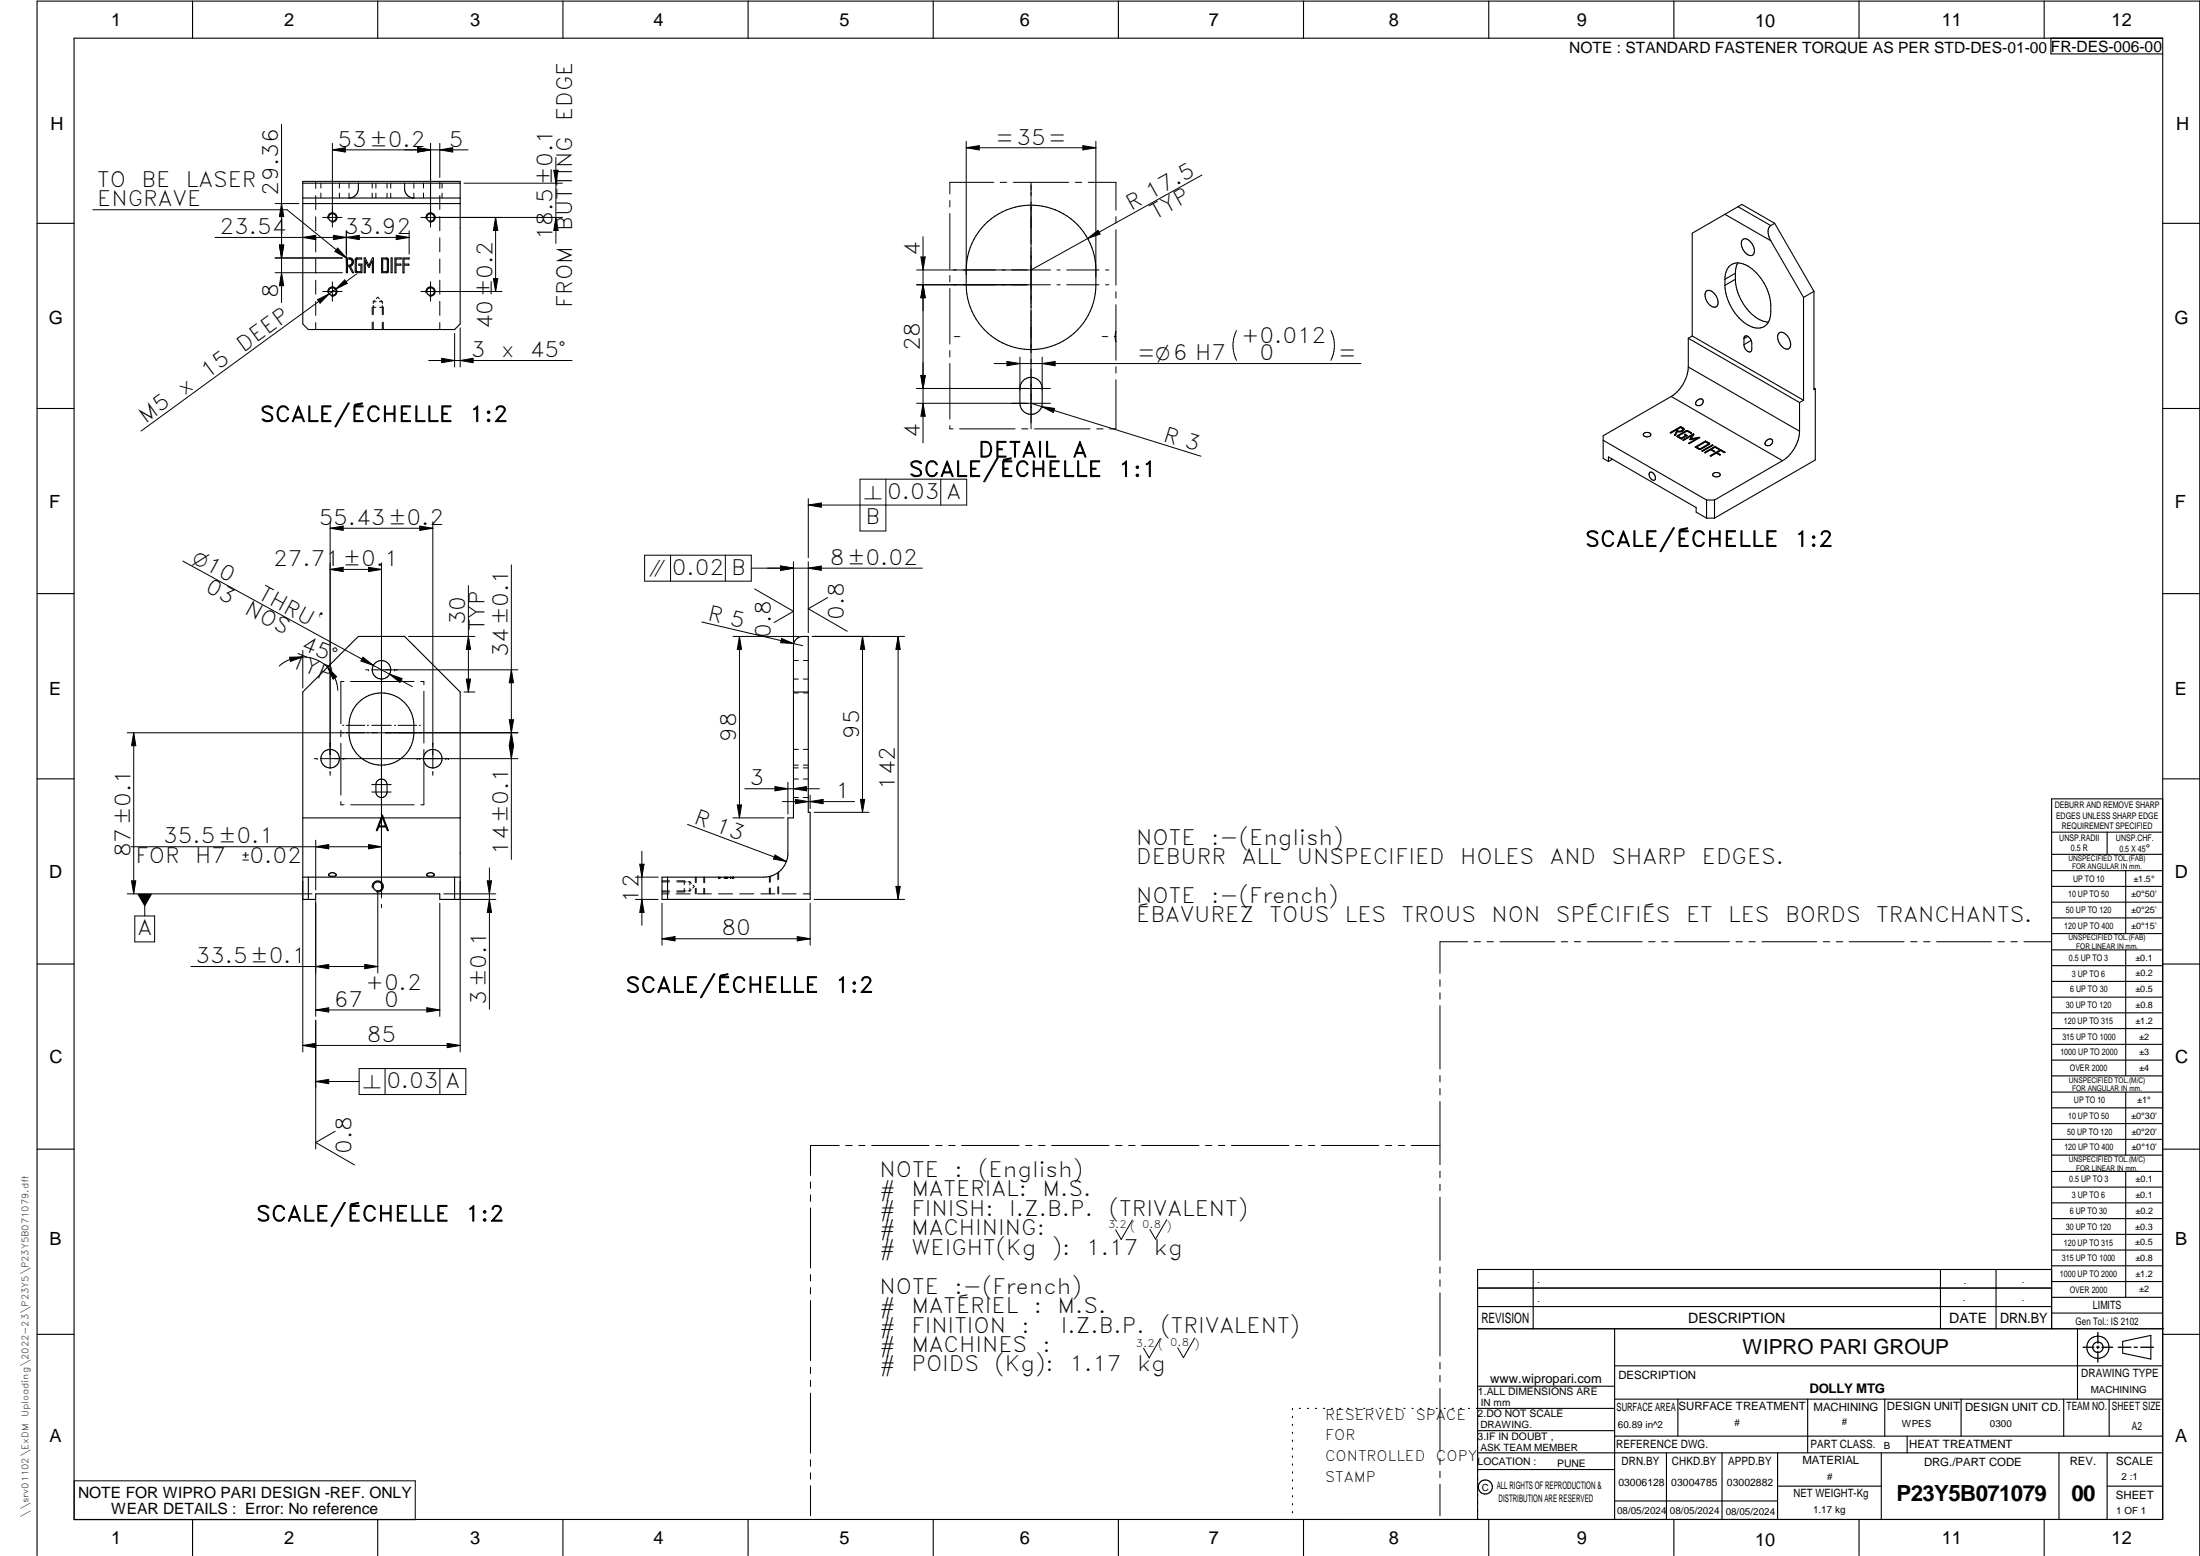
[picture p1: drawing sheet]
<svg xmlns="http://www.w3.org/2000/svg" width="594mm" height="420mm" viewBox="0 0 594 420" stroke-linecap="round" stroke-linejoin="round" font-family="sans-serif">
<g fill="none" stroke="#000" stroke-width=".3">
<path d="M20 10.3h564v400h-564zM52 .3v10M102 .3v10M152 .3v10M202 .3v10M252 .3v10M302 .3v10M352 .3v10M402 .3v10M452 .3v10M502 .3v10M552 .3v10"/>
<path d="M553.8 10.3v4.3h30.2M81.8 49h42.5v38.5l-1.5 1.5h-39.5l-1.5-1.5zM81.8 55h42.5M81.8 49.5h15M81.8 53.5h42.5M96.8 49.5h27.5M96.8 49.5a3.5 3.5 0 0 1-.9 3.4l-.8 .4-.9 .2M109.3 49.5a3.4 3.4 0 0 0 .8 3.4l.8 .4 .9 .2M465.8 57.9l12.4 7.1M469.3 55.8l8.9 5.1M10 60.3h10M93.5 69.7a1.4 1.4 0 0 1 1.8 .6v.1a1.18 1.18 0 0 1-.7 1.5l.9 1.7h-.3l-1-1.7h-.4v1.7h-.3z"/>
<path d="M93.8 69.9a.91 .91 0 0 1 1.3 .9 .91 .91 0 0 1-1.3 .8zM96.1 69.8l1.6-.1v.2l-1.5 .2v3l.2 .2 1.1 .1v-1.8h-.6v-.3h.8v2.3h-1.5l-.2-.2-.1-3.2zM98.4 69.7h.2l1 2 1-2h.2v3.9h-.2v-3.2l-.9 1.8h-.2l-.8-1.8v3.2h-.3zM103.1 69.7h1.3l.4 .1 .1 3.5-.2 .3h-1.6zM103.3 69.9l1.1 .1 .2 .1v3l-.2 .2-1.1 .1zM105.6 69.7h.3v3.9h-.3zM106.7 69.7h1.6v.2h-1.4v1.4h1.3v.3h-1.3v2.1h-.2zM108.8 69.7h1.7v.2h-1.4v1.4h1.3v.3h-1.3v2.1h-.3zM265.8 60.7a17.5 17.5 0 0 1 19.2-4 17.5 17.5 0 0 1 10.9 16.2 22.2 22.2 0 0 1-1.5 11.1 17.5 17.5 0 0 1-19.6 10 17.5 17.5 0 0 1-13.9-17.1 22.2 22.2 0 0 1 1.5-11.1l1.9-3.2zM460.7 78.7a1.63 1.63 0 0 1 2.3 .7 2.57 2.57 0 0 1 .4 3.4 2.88 2.88 0 0 1-3-2.9l.1-.7zM465.8 75.4a3.9 3.9 0 0 1 3.3-4.4 9.1 9.1 0 0 1 6.8 4.7 13 13 0 0 1 1.8 11 3.7 3.7 0 0 1-5.7 1.1 13.7 13.7 0 0 1-6.2-10.8M465.8 75.4v1.6"/>
<path d="M468.6 75.4l-2.8 1.6M468.6 73.8l-2.8 1.6M468.6 75.4a13.2 13.2 0 0 0 7.2 11.2l1.7 .4M468.6 73.8v1.6M469.3 71l-.6 1.5-.1 1.3M470.5 64.7a1.59 1.59 0 0 1 2.3 .7 2.57 2.57 0 0 1 .4 3.5 2.51 2.51 0 0 1-2.8-2.1l-.2-1.2zM478.2 60.9a3.1 3.1 0 0 0 0 4.1M478.2 65l8.8 15.3M479.2 60.3l-1 .6M479.2 60.3l10.6 18.4M479.2 60.3l-8.8-5.1-13.4 7.8v27.7M489.8 78.7v26.5l.4-.2"/>
<path d="M489.8 78.7l-2.8 1.6M584 60.3h10M301.3 89.5l-.2 1.4 .2 1.4M455.9 99.1l30 17.3M455.9 91.3v7.8M455.9 91.3l30 17.4M455.9 99.1a10.2 10.2 0 0 1-4.6 8M457 90.7l-1.1 .6M457 90.7l30 17.4M470.9 91.4a.73 .73 0 0 1 .6-.7 .73 .73 0 0 1 .8 .4l.5 .6a4.2 4.2 0 0 1 .2 2.6 .75 .75 0 0 1-.5 .8 .75 .75 0 0 1-.9-.5l-.4-.6-.3-.9M470.9 91.4v1.7M472 90.8l-1.1 .6"/>
<path d="M472.9 91.9l-2 1.2M480.3 90a1.6 1.6 0 0 1 2.3 .7 2.57 2.57 0 0 1 .4 3.4 2.51 2.51 0 0 1-2.8-2l-.2-1.2zM487 80.3v27.8M10 110.3h10M276.4 102.7a3 3 0 0 1 3.2-.5 3 3 0 0 1 1.8 2.7v4a3 3 0 0 1-3 3 3 3 0 0 1-3-3l.1-4.5 .3-.9zM432.9 118.9l27.9 16.1M443.9 117a1.1 1.1 0 0 1 1.8 .5 1.24 1.24 0 0 1-2-.1zM451.3 107.1l30 17.3M451.3 107.1l-18.4 10.6v6.1l1.4 .8M452.7 116.1l.6 .3 .9-.1M452.7 116.1l.6 .4 .9-.1M452.8 116.4l-.6 1.1"/>
<path d="M452.9 117.8l2.4-1.5h.5l1 .6-.2 .1-1.2-.5-2.2 1.3M452.9 117.8h.1M452.9 117.8v.1M453.2 117.8l.8 .6M453.2 117.8v.1M453.3 117.9l.7 .4M453.8 115.2l-2.8 1.6 .2 .1 1.3-.7 .3 .2M453.8 115.2l.9 .7M453.8 115.2v.1M453.8 115.3l.9 .5M453.8 115.3l-2.7 1.6M454 118.3v.1"/>
<path d="M454.2 116.3v.1M454.4 116.1l-.2 .2M454.4 116v.1M454.4 116.1l-.2 .3M454.4 116h.1M454.4 116v-.3l-.6-.3-1.1 .7M454.7 116.1l-.6 .4h-1.1l-.6 1.1-.2-.1 .6-1.1M454.7 115.8v.1M454.7 115.9v.2M454.7 115.9l.1 .1M454.8 117.4l.4 .2M455 117.2l-.2 .2"/>
<path d="M455 117.3l-.1 .1M455 117.2l.6 .4-1.6 1-1.1-.8M455 117.2v.1M455 117.3l.6 .3M455.2 117.6l-1.2 .7M455.2 117.6l-1.2 .8M456.7 116.9l-1.4-.5-2.4 1.4M456.7 118.5v.1M456.9 117.6l-.6 1.1M457.2 117.2l-2.7 1.6M457.2 117.2l-2.8 1.6 .2 .1 2.3-1.3M457.2 117.2l.2 .1-.7 1.2"/>
<path d="M457.2 117.2h.1M457.2 117.2l.2 .1M458.3 118.4l-2 .3M458.3 118.4l-2.2 1.3M458.3 108.1a.83 .83 0 0 1 1.1-.4 .83 .83 0 0 1 .5 1.1 1.04 1.04 0 0 1-1 .8 1.04 1.04 0 0 1-1-.7zM458.8 118.1l-2.1 .4M458.8 118.2l-2.1 .4M458.8 118.1l.2 .1-2.8 1.6-.2-.1 2.3-1.3M458.8 118.1v.1M458.8 118.2h.1M460.6 119.1l-2.9 1.6 1.5 .6 2.5-1.4M460.6 119.1l1 .7"/>
<path d="M460.6 119.1v.1M460.6 119.2l-2.8 1.6M460.6 119.2l1 .5 .1 .2M461.3 119.9l-2.1 1.2M461.3 119.8l-2.1 1.4M461.3 119.8l-.7-.5-2.5 1.4M461.3 119.8v.1M476.9 119.1a.89 .89 0 0 1 1-.6 .89 .89 0 0 1 .8 .9 1.08 1.08 0 0 1-.9 .9 1.08 1.08 0 0 1-1.2-.6zM485.9 108.7v7.7M485.9 116.4a10.1 10.1 0 0 1-4.6 8M487 108.1l-1.1 .6M489.8 104.8l.4 .2"/>
<path d="M490.2 105v19.2l-27.2 15.7M584 110.3h10M434.3 124.6v-1.2l23.7 13.7v1.2l2.8 1.6M435.4 124l-1.1 .6M445.4 127.7a1.28 1.28 0 0 1 1.3 .3 1.28 1.28 0 0 1 .3 1.3 .8 .8 0 0 1-.9 .4 .8 .8 0 0 1-.5-.8l-.3-.8zM458.1 120.7l1.1 .4M458.1 120.7l.7 .5h.4M459.2 121.1v.1M459.6 121.8l2.8-1.7 .2 .1-2.8 1.7zM460.8 139.9h2.2M460.8 135h2.2M460.8 135v4.9"/>
<path d="M462.1 121.3l.9 .6M462.4 120.2l-2.8 1.6M462.4 120.1v.1M462.4 120.2l.1 .1M462.6 127.9a1.09 1.09 0 0 1 1.9 .5 1.26 1.26 0 0 1-2-.2zM463 135v4.9M463.1 120.6l-2.8 1.6M463.1 120.5l1.2 .7-.2 .1-1-.5-1 .5M463.1 120.5v.1M463.1 120.6l1.1 .7M463.1 120.5l-2.8 1.7 .2 .1 1.4-.8 1 .5 .2-.1-1-.6M463.7 122.2l.8 .6"/>
<path d="M464.6 121.5l-2.7 1.6M464.6 121.4l-2.8 1.7 .2 .1 1.5-.9 .9 .6 .2-.1-.9-.6M464.6 121.4l1.2 .7-.2 .1-1-.5-.9 .5M464.6 121.4v.1M464.6 121.5l1.2 .7M481.3 124.4l-18.3 10.6M10 160.3h10M94.2 174.3l2.6-2.4h12.5l15 15v56h-5.5v-1.5h-33.5v1.5h-3.5v-56zM214.9 172.8l.6-.6a4.4 4.4 0 0 1 2.8-.3v47.5h.5v23.5h-40v-6h27.5a6.5 6.5 0 0 0 6.5-6.5v-9.5h1.5v-46.6l.1-.8zM584 160.3h10M96.8 189.7a8.7 8.7 0 0 1 9.6-1.9 8.7 8.7 0 0 1 5.4 8.1 9.3 9.3 0 0 1-5.4 10.1 8.8 8.8 0 0 1-12.2-8.1 9.7 9.7 0 0 1 2.6-8.2zM214.3 186.9h4"/>
<path d="M10 210.3h10M101.9 210.9a1.51 1.51 0 0 1 1.6-.4 1.51 1.51 0 0 1 1 1.4v2a1.5 1.5 0 0 1-1.5 1.5 1.5 1.5 0 0 1-1.5-1.5l.1-2.4zM584 215.7h-30v143.1M584 210.3h10M81.8 220.9h42.5M81.8 236.9h42.5M83.3 236.9v6M88.9 235.9h.1a1.01 1.01 0 0 1 1.7 .5 1.63 1.63 0 0 1-2-.2zM115.4 235.9h.1a1.01 1.01 0 0 1 1.7 .5 1.63 1.63 0 0 1-2-.2zM122.8 236.9v6M180.3 236.9v6M554 230.7h30"/>
<path d="M554 224.7h30M554 235.1h30M554 239.4h30M569 224.7v6M574 235.1v17M554 243.6h30M554 247.9h30M554 252.1h30M554 256.5h30M574 256.5v34M10 260.3h10M554 260.8h30"/>
<path d="M554 265h30M554 269.3h30M554 273.5h30M554 277.7h30M584 260.3h10M554 282h30M554 286.3h30M554 290.5h30M554 294.9h30M554 299.1h30M574 294.9v17M10 310.3h10"/>
<path d="M554 303.4h30M554 307.7h30M554 311.9h30M554 316.3h30M574 316.3v34M584 310.3h10M554 320.5h30M554 324.8h30M554 329.1h30M554 333.3h30M554 337.5h30M399 358.8h185.3"/>
<path d="M399 352.8h155M399 347.8h155M414 342.8v16M436 358.8v51.5M524 342.8v16M539 342.8v16M554 342.8h-155v67.5M554 341.8h30M554 346.1h30M554 350.3h30M554 354.6h30M561 358.8v19"/>
<path d="M10 360.3h10M399 374.3h37M436 368.8h148M436 377.8h148M453.1 377.8v10M488.1 377.8v14.5M508.9 377.8v10M529.6 377.8v10M557.3 377.8v10M569.5 377.8v10M573.2 362.2l7.6-1.6v6.4l-7.6-1.6zM584 360.3h10"/>
<path d="M349 380.3v.3M349 382.4v.4M349 384.6v.3M349 386.7v.4M349 388.9v.3M349 391v.4M349 393.2v.3M349 395.3v.3M349 397.4v.4M349 399.6v.3M350.9 380.3h.3M353 380.3h.3"/>
<path d="M355.2 380.3h.3M357.4 380.3h.3M359.6 380.3h.3M361.7 380.3h.3M363.9 380.3h.3M366.1 380.3h.3M368.3 380.3h.3M370.4 380.3h.3M372.6 380.3h.3M374.8 380.3h.3M376.9 380.3h.4M379.1 380.3h.3"/>
<path d="M381.3 380.3h.3M383.4 380.3h.4M385.6 380.3h.4M387.8 380.3h.3M390 380.3h.3M392.1 380.3h.4M394.3 380.3h.4M396.5 380.3h.3M399 396.8h37M399 392.3h185M399 386.3h37M436 387.8h148"/>
<path d="M436 380.3h-37.3M450 392.3v18M465 392.3v18M480 392.3v18M508 392.3v18M515 387.8v4.5M556 392.3v18M569 392.3v18M52 410.3v9.8M102 410.3v9.8M152 410.3v9.8M202 410.3v9.8"/>
<path d="M252 410.3v9.8M302 410.3v9.8M349 401.7v.4M349 403.9v.3M349 406v.4M349 408.2v.3M352 410.3v9.8M402 410.3v9.8M436 405.3h44M452 410.3v9.8M480 401.3h28M502 410.3v9.8"/>
<path d="M552 410.3v9.8M569 401.3h15M10 420.1v-419.8h584v419.8"/>
<circle cx="89.8" cy="58.7" r="1.03"/>
<circle cx="116.3" cy="58.7" r="1.03"/>
<circle cx="89.8" cy="78.7" r="1.04"/>
<circle cx="116.3" cy="78.7" r="1.04"/>
<circle cx="103" cy="180.9" r="2.5"/>
<circle cx="89.1" cy="204.9" r="2.5"/>
<circle cx="116.9" cy="204.9" r="2.5"/>
<circle cx="102" cy="239.4" r="1.23"/>
<circle cx="566.5" cy="363.8" r="1.4"/>
<circle cx="566.5" cy="363.8" r="3"/>
<circle cx="401.1" cy="401.5" r="1.91"/>
</g>
<g fill="none" stroke="#000" stroke-width=".27">
<path d="M76 33.5v48.2M89.8 38.7v22.6M112.8 39.9l3.5 .6-3.5 .6zM116.3 38.7v22.6M118.8 38.7v9.2M260.9 39.9l3.5-.6v1.2zM260.9 38.2v36M260.9 39.9h35M292.4 39.3l3.5 .6-3.5 .6zM295.9 38.2v36.5M25.1 56.6h52.4l16 13.1M74.3 55h6.4"/>
<path d="M76 55l.6 3.5h-1.1zM85.3 49v1.9M85.3 52.8v3.8M85.3 58.5v3.8M86.6 49.5v1.3M86.6 52.1v1.4M87.1 58.7h5.3M88.6 59.1a1.25 1.25 0 0 1 1-1.6 1.25 1.25 0 0 1 1.4 1.3 1.25 1.25 0 0 1-1.6 1.1M89.8 40.5h36.6M89.8 40.5l3.5-.6v1.2zM91.6 49.5v1.3M91.6 52.2v1.3"/>
<path d="M94.2 49.5v1.3M94.2 52.2v1.3M100.5 49.5v1.3M100.5 52.1v1.4M101.5 49.5v1.3M101.5 52.2v1.3M104.5 49.5v1.3M104.5 52.2v1.3M105.5 49.5v1.3M105.5 52.2v1.3M111.8 49.5v1.3M111.8 52.2v1.3"/>
<path d="M113.6 58.7h38.3M114.4 49.5v1.3M114.4 52.1v1.4M115.1 59.1a1.25 1.25 0 0 1 1-1.6 1.25 1.25 0 0 1 1.4 1.3 1.25 1.25 0 0 1-1.6 1.1M118.8 40.5l3.5-.6v1.2zM118.8 49v1.9M118.8 52.8v3.8M118.8 58.5v3.8M119.4 49.5v1.3M119.4 52.2v1.3M125.3 49.5h26.6M133.8 58.7l.6 3.5h-1.2z"/>
<path d="M133.8 58.7v20M149.5 46h1.2l-.6 3.5zM150.1 58.7l.6 3.5h-1.2zM150.1 42.5v23.2M256.5 54.1v1.8M256.5 57.7v14.9M268.3 49.2h-11.8v3.2M270.1 49.2h1.7M273.6 49.2h15M278.4 49.2v66.6M290.4 49.2h1.7M293.9 49.2h7.4v7.5"/>
<path d="M301.3 58.5v1.7M324.6 47.3l-46.2 25.6M58.1 64.1h52.4M74.3 73.6h18.2M75.5 66.2h1.1l-.6 3.5zM76 73.6l.6 3.6h-1.1zM85.3 70v3.7M85.3 75.7v3.8M85.3 64.7l-3.5-.6 3.5-.6v4.5M87.1 78.7h5.3M88.6 79.1a1.25 1.25 0 0 1 1-1.6 1.25 1.25 0 0 1 1.4 1.3 1.25 1.25 0 0 1-1.6 1.1M88.9 79.3l-50.8 37.1"/>
<path d="M89.8 76.1v5.2M90 63.5l3.5 .6-3.5 .6zM91.2 67l2.3 2.7-3.1-1.8zM92.5 69.7h-18.2M93.1 75.6l.7 .9-3.2 1.6zM93.5 62.4v8.2M93.5 64.1l3.5-.6v1.2zM96.3 74l-7.4 5.3M107 63.5l3.5 .6-3.5 .6zM110.5 62.4v6.2M113.6 78.7h22M115.1 79.1a1.25 1.25 0 0 1 1-1.6 1.25 1.25 0 0 1 1.4 1.3 1.25 1.25 0 0 1-1.6 1.1"/>
<path d="M116.3 76.1v5.2M118.8 64.2v3.8M118.8 69.9v3.8M118.8 75.6v3.8M133.2 75.2h1.2l-.6 3.5zM248.7 69.4h1.1l-.5 3.5zM249.3 63.9v55.7M249.3 76.9l.5 3.5h-1.1zM256.5 74.4v1.7M256.5 77.9v15M283.7 72.9h-36.2M283.7 76.9h-36.2"/>
<path d="M285.4 72.9h.9M285.4 76.9h.9M288.1 72.9h8.7M288.1 76.9h8.7M293.7 64.4l2.8-2.2 .6 1zM298.5 72.9h.9M298.5 76.9h.9M301.3 62v15M301.3 78.8v1.7M85.3 81.4v3.8M85.3 87.1v1.9M85.8 80.9l3.1-1.6-2.5 2.6z"/>
<path d="M100.5 87v2M100.8 81.5h.8M100.8 81.5v.5M100.8 82.5v2.5M100.8 87v2M101.2 81.1l-.4 .4M101.5 83h-1v2M101.6 80.6l.4-.4 .4 .5M102.4 81.5h.8M102.5 83h1v2M102.8 81.1l.4 .4M103.2 81.5v.5"/>
<path d="M103.2 82.5v2.5M103.2 87v2M103.5 87v2M115.8 97.3h38.7M118.8 81.4v3.8M118.8 87.1v1.9M119.3 96.8l3.5 .5-3.5 .6zM122.8 90v9.1M124.3 97.3l3.5-.5v1.1zM124.3 88.5v10.6M256.5 94.7v1.7M256.5 98.2v15"/>
<path d="M257.7 90.9h.1M257.9 90.9h1.1M259.1 90.9h.1M268.4 98.2h99.1M271.9 97.6l3.5 .6-3.5 .6zM275.4 96.4v9M281.4 96.4v8.9M281.4 98.2l3.5-.6v1.2zM297.6 90.9h.1M297.9 90.9h1M299.1 90.9h.1M300.9 90.9h.4"/>
<path d="M301.3 82.3v15M301.3 99v1.8M333.9 89.3a9 9 0 0 0 0 8M359.4 89.3a9 9 0 0 1 0 8M248.7 101.4h1.1l-.5 3.5zM249.3 108.9l.5 3.5h-1.1zM256.5 114.9v.9h.9M259.1 115.8h15M275.9 115.8h1.7M278.4 108.9l45.9 14.3M279.4 115.8h15M281.3 109.8l3.5 .5-.3 1.1z"/>
<path d="M283.7 108.9h-36.2M283.7 104.9h-36.2M296.1 115.8h1.8M301.3 102.5v13.3h-1.7M218.3 134.6v16M218.3 136.4l3.5-.6v1.2zM239.2 129.4v14h-7v-14h28.8v7h-42.7M254 129.4v7M49.4 151.5l51.4 28.2M89.1 140.9v66.6M89.1 153.8l3.6-.6v1.1zM89.1 153.8h13.9"/>
<path d="M89.1 142.6h27.8M89.1 142.6l3.6-.6v1.2zM99.5 153.2l3.5 .6-3.5 .5zM103 152v90.5M113.4 142l3.5 .6-3.5 .6zM116.9 140.9v66.6M126.5 158.1v28.8M138.1 152.5v79.6M174.1 149.9h28.8v7h-28.8zM181.1 149.9v7M195.9 149.9v7M202.9 153.4h46.2"/>
<path d="M203.8 159l10.5 6.1-5.3 3M210.8 152.8l3.5 .6-3.5 .6zM214.3 151.7v21.6M218.3 153.4l3.5-.6v1.2zM218.3 151.7v19.1M78.2 177.5l3.6-.1-3.4 1.2zM81.8 177.4a9.4 9.4 0 0 0-6.4 2.5M81.8 177.4a9.5 9.5 0 0 1 9.4 9M81.8 175.6v10.2M98 177.5l2.8 2.2-3.3-1.2zM100.8 179.7l10.6 5.7M103 177.4h.1"/>
<path d="M103 176.6h.1M110.3 171.9h17.9M126.5 171.9l.6 3.5h-1.2zM189.5 168l27.3 6.3M197.9 171.9h17.8M199.7 171.9v49M199.7 171.9l.6 3.5h-1.2zM211.1 172.4l3.2 1.4-3.5-.3zM214.3 178.4h1.3M217 178.4h1.3M219.3 171.9h25M223.5 161.4l-5.2 3 10.5 6.1"/>
<path d="M232.9 171.9l.6 3.5h-1.2zM232.9 171.9v47.5M242.5 171.9l.6 3.5h-1.2zM242.5 171.9v71M34.3 197.9h105.5M36.1 197.9l.6 3.5h-1.2zM36.1 197.9v43.5M88.4 180.2l2.5 2.5-.9 .7zM92 197.2v1.7M92.5 195.9h.3M92.9 184h-.9v11.4M93.5 195.9h5"/>
<path d="M94.7 184h17.1M98.8 180.9h.1M98.9 180.9h.5M99.2 195.9h.3M99.5 180.9h.1M100.4 195.9h5.2M103 184.4h.1M103 185.1h.1M105.2 182.1l3.4 1.1-.6 1.1zM106.5 180.9h.1M106.5 195.9h.3M107.5 195.9h5"/>
<path d="M113.2 195.9h.3M113.6 184h.9v.9M114.5 186.6v14M125.3 186.9h2.9M125.9 183.4h1.2l-.6 3.5zM137.5 194.4h1.2l-.6 3.5zM138.1 197.9l.6 3.5M138.1 180.9l.6 3.5h-1.2zM138.1 197.9l-.6 3.5M139.8 180.9h-39.4M214.3 183.4h1.3M214.3 187.1h1.3"/>
<path d="M216.9 183.4h1.4M217 187.1h1.3M84.9 204.9h.1M85 204.9h.5M85.7 204.9h.1M89.1 201.4h.1M89.1 200.6h.1M89.1 208.4h.1M89.1 209.1h.1M89.1 208.5v.5M92 216.5v.8h.9M92 200.7v14"/>
<path d="M92.7 204.9h.1M94.7 217.3h17.1M100.4 213.9h5.2M100.4 211.9h5.2M112.6 204.9h.1M113.4 204.9h.1M114.5 202.4v1.7M114.5 205.9v11.4h-.9M116.9 201.4h.1M116.9 200.6h.1M116.9 208.4h.1M116.9 209.1h.1"/>
<path d="M116.9 208.5v.5M120.4 204.9h.1M121.1 204.9h.1M137.5 201.4h1.2M138.7 201.4l-.6 3.5-.6-3.5M139.8 204.9h-53.3M199.1 217.4h1.2l-.6 3.5zM201.1 213h20.2M209.3 212.4l3.5 .6-3.5 .6zM211.3 216.5h19.5M212.8 211.2v8.6M214.3 213l3.5-.6v1.2z"/>
<path d="M214.3 206.6h1.3M214.3 207.3h1.3M214.3 215.3h1.3M214.3 202.4h1.3M214.3 210.4h1.3M214.8 215.9l3.5 .6-3.5 .5zM216.9 206.6h1.4M216.9 207.3h1.4M216.9 215.3h1.4M217 202.4h1.3M217 210.4h1.3M218.8 214.7v3.6"/>
<path d="M218.8 216.5l3.5-.6v1.1zM219.8 219.4h14.9M232.3 215.9h1.2l-.6 3.5zM35.4 228.6h67.6M35.5 237.8h1.2l-.6 3.6zM81.8 237.9v46.2M85.3 226.9v13.4M85.3 228.6l3.5-.6v1.2zM99.5 228l3.5 .6-3.5 .6zM100.6 239.8a1.51 1.51 0 0 1 1.3-1.9 1.51 1.51 0 0 1 1.6 1.6 1.51 1.51 0 0 1-1.9 1.3M124.3 237.9v46.2M131.6 237.8h1.1l-.5 3.6z"/>
<path d="M132.2 234.4v38.1M171.6 236.9h6.1M172.8 233.4h1.1l-.6 3.5zM173.3 229.8v20.1M178.8 238.1h2M178.8 237.8h2M182.8 237.8h2v1.1M184.8 239.9v1h-2M185.3 238.1h-2.5M185.7 222.6l26.7 10M185.8 238.1h.5M186.3 238.1v.8"/>
<path d="M186.3 239.8v.8M186.3 238.1l.4 .4M187.1 239l.4 .4-.4 .4M187.8 236.9v1.5M187.8 239.9v1.5M188 236.9v1.4M188 239.9v1.5M190 236.9v1.5M190 239.9v1.5M190.3 236.9v1.5M190.3 239.9v1.5M194.1 237h.1"/>
<path d="M194.1 236.9h.1M194.1 237h.7M194.4 237h.1M194.4 236.9h.1M195.5 237h.7M195.6 237h.1M195.6 236.9h.1M195.8 236.9h.1M195.9 237h.1M196.1 237h.1M196.1 236.9h.1M196.4 237h.5"/>
<path d="M196.4 237h.1M196.4 236.9h.1M197.3 237h.1M197.3 236.9h.1M197.4 237h.5M197.8 236.9h.1M197.8 237h.1M197.9 220.9h13.8M198 237h.1M198 236.9h.1M198.1 237h.1M207.8 236.7v1.6"/>
<path d="M207.8 239.8v1.6M208 236.6v1.6M208 239.8v1.6M209.3 230.9l3.1 1.7-3.5-.6zM210.1 235.6v2M210.1 239.5v1.9M210.3 235.5v1.9M210.3 239.4v2M241.9 239.4h1.2l-.6 3.5zM34.3 241.4h49.9M36.4 247.3h5.4v7h-5.4zM39.1 241.4v5.9"/>
<path d="M85.3 243.2v31.2M102 240.4v22.3M103 244.2v.9M118.8 243.9v30.5M119.8 241.4h14.1M123.8 242.9h10.1M132.2 242.9l.5 3.5h-1.1zM171.6 242.9h6.1M173.3 242.9l.6 3.5h-1.1zM178.8 241.4h1.9M178.8 253.5l3.5-.6v1.2zM178.8 243.9v11.3"/>
<path d="M178.8 253.5h40M178.8 240.6h2M178.8 240.9h2M182.6 241.4h3.8M185.2 240.6h-2.4M185.8 240.6h.5M186.7 240.2l-.4 .4M188.3 241.4h3.8M194 241.4h3.8M199.7 241.4h3.8M205.5 241.4h3.7M211.2 241.4h3.8"/>
<path d="M215.3 252.9l3.5 .6-3.5 .6zM216.9 241.4h1.9M218.8 243.9v11.3M219.8 242.9h24.5M396.3 254.3h-7.5v8.5M398 254.3h1.8M401.5 254.3h1.8M405 254.3h14.9M421.6 254.3h1.7M425.1 254.3h1.7M428.6 254.3h14.8M445.2 254.3h1.7"/>
<path d="M448.7 254.3h1.7M452.2 254.3h14.8M468.8 254.3h1.7M472.3 254.3h1.7M475.8 254.3h14.8M492.4 254.3h1.7M495.9 254.3h1.7M499.4 254.3h14.8M515.9 254.3h1.8M519.4 254.3h1.8M522.9 254.3h14.9M539.5 254.3h1.7"/>
<path d="M543 254.3h1.7M546.5 254.3h7.4M51.6 261h50.4M85.3 272.7h33.5M85.3 275.5v34.8M85.3 272.7l3.5-.6v1.2zM85.3 261l3.5-.6v1.2zM98.5 260.4l3.5 .6-3.5 .6zM115.3 272.1l3.5 .6-3.5 .6zM388.8 264.6v1.7M388.8 268.1v1.7M388.8 271.6v17"/>
<path d="M81.8 282.3l3.5 .6M81.8 282.3h42.5M85.3 281.7l-3.5 .6M85.3 292l3.5-.5v1.1zM85.3 292h11.7M97 288.5h28.8v7.1h-28.8zM104 288.5v7.1M118.8 288.5v7.1M120.7 281.7l3.6 .6-3.6 .6zM388.8 290.4v1.8M388.8 293.9v1.8M388.8 297.4v17.1"/>
<path d="M90.5 305.5l-5.2 3 10.5 6.1M218.9 319.2v1.7M226.6 309.3h-7.7v8.1M228.4 309.3h1.7M231.9 309.3h1.7M235.4 309.3h15.5M252.7 309.3h1.7M256.2 309.3h1.7M259.7 309.3h15.5M277 309.3h1.7M280.5 309.3h1.7M284 309.3h15.5"/>
<path d="M301.2 309.3h1.8M304.8 309.3h1.7M308.2 309.3h15.6M325.5 309.3h1.8M329 309.3h1.8M332.5 309.3h15.6M349.8 309.3h1.8M353.3 309.3h1.7M356.8 309.3h15.5M374.1 309.3h1.7M377.6 309.3h1.7M381.1 309.3h7.7"/>
<path d="M388.8 316.3v1.7M388.8 319.8v1.7M218.9 322.7v1.7M218.9 326.2v16.2M305.8 329.4l-3 5.3-1.5-2.6M315.1 329.4l-3.1 5.2-1.5-2.6M388.8 323.3v17M218.9 344.2v1.7M218.9 347.7v1.7M218.9 351.2v16.2M388.8 342.1v1.7M388.8 345.6v1.7"/>
<path d="M388.8 349.1v17.1M218.9 369.2v1.7M218.9 372.7v1.7M218.9 376.2v16.2M313.3 361.4l-3 5.3-1.5-2.7M322.6 361.3l-3 5.3-1.6-2.6M388.8 367.9v1.8M388.8 371.4v1.7M388.8 374.9v17.1M20 399.9h92.1v10.5h-92.1zM218.9 394.2v1.7M218.9 397.7v1.7"/>
<path d="M388.8 393.8v1.7M388.8 397.3v1.7M218.9 401.2v8.1M388.8 400.8v8.5"/>
</g>
<path d="M566.5 359.8v2.9M562.5 363.8h2.9M566.1 363.8h.8M566.5 363.5v.7M566.5 364.9v2.9M567.6 363.8h2.9M572 363.8h3.4M576.3 363.8h.9M578.1 363.8h3.4" fill="none" stroke="#000" stroke-width=".36"/>
<g fill="#000">
<path d="M89.8 40.5l3.5-.6v1.2zM112.8 39.9l3.5 .6-3.5 .6zM118.8 40.5l3.5-.6v1.2zM260.9 39.9l3.5-.6v1.2zM292.4 39.3l3.5 .6-3.5 .6zM76 55l.6 3.5h-1.1zM149.5 46h1.2l-.6 3.5zM75.5 66.2h1.1l-.6 3.5zM76 73.6l.6 3.6h-1.1zM81.8 64.1l3.5-.6v1.2zM90 63.5l3.5 .6-3.5 .6zM91.2 67l2.3 2.7-3.1-1.8z"/>
<path d="M93.1 75.6l.7 .9-3.2 1.6zM93.5 64.1l3.5-.6v1.2zM107 63.5l3.5 .6-3.5 .6zM133.8 58.7l.6 3.5h-1.2zM133.2 75.2h1.2l-.6 3.5zM150.1 58.7l.6 3.5h-1.2zM248.7 69.4h1.1l-.5 3.5zM293.7 64.4l2.8-2.2 .6 1zM85.8 80.9l3.1-1.6-2.5 2.6zM119.3 96.8l3.5 .5-3.5 .6zM124.3 97.3l3.5-.5v1.1zM249.3 76.9l.5 3.5h-1.1z"/>
<path d="M271.9 97.6l3.5 .6-3.5 .6zM281.4 98.2l3.5-.6v1.2zM249.3 108.9l.5 3.5h-1.1zM248.7 101.4h1.1l-.5 3.5zM281.3 109.8l3.5 .5-.3 1.1zM218.3 136.4l3.5-.6v1.2zM89.1 153.8l3.6-.6v1.1zM89.1 142.6l3.6-.6v1.2zM99.5 153.2l3.5 .6-3.5 .5zM113.4 142l3.5 .6-3.5 .6zM210.8 152.8l3.5 .6-3.5 .6zM218.3 153.4l3.5-.6v1.2z"/>
<path d="M78.2 177.5l3.6-.1-3.4 1.2zM98 177.5l2.8 2.2-3.3-1.2zM126.5 171.9l.6 3.5h-1.2zM199.7 171.9l.6 3.5h-1.2zM211.1 172.4l3.2 1.4-3.5-.3zM232.9 171.9l.6 3.5h-1.2zM242.5 171.9l.6 3.5h-1.2zM88.4 180.2l2.5 2.5-.9 .7zM105.2 182.1l3.4 1.1-.6 1.1zM125.9 183.4h1.2l-.6 3.5zM137.5 194.4h1.2l-.6 3.5zM138.1 180.9l.6 3.5h-1.2z"/>
<path d="M36.1 197.9l.6 3.5h-1.2zM138.1 197.9l.6 3.5h-1.2zM137.5 201.4h1.2l-.6 3.5zM199.1 217.4h1.2l-.6 3.5zM209.3 212.4l3.5 .6-3.5 .6zM214.8 215.9l3.5 .6-3.5 .5zM214.3 213l3.5-.6v1.2zM218.8 216.5l3.5-.6v1.1zM232.3 215.9h1.2l-.6 3.5zM35.5 237.8h1.2l-.6 3.6zM85.3 228.6l3.5-.6v1.2zM99.5 228l3.5 .6-3.5 .6z"/>
<path d="M131.6 237.8h1.1l-.5 3.6zM172.8 233.4h1.1l-.6 3.5zM209.3 230.9l3.1 1.7-3.5-.6zM241.9 239.4h1.2l-.6 3.5zM37.1 241.4h4l-2 3.5zM132.2 242.9l.5 3.5h-1.1zM173.3 242.9l.6 3.5h-1.1zM178.8 253.5l3.5-.6v1.2zM215.3 252.9l3.5 .6-3.5 .6zM85.3 272.7l3.5-.6v1.2zM85.3 261l3.5-.6v1.2zM98.5 260.4l3.5 .6-3.5 .6z"/>
<path d="M115.3 272.1l3.5 .6-3.5 .6zM81.8 282.3l3.5-.6v1.2zM85.3 292l3.5-.5v1.1zM120.7 281.7l3.6 .6-3.6 .6z"/>
</g>
<g font-size="6">
<text x="512.1" y="405.2">P23Y5B071079</text>
<text x="559.4" y="405.2">00</text>
</g>
<g font-size="5.7">
<text x="154.5" y="32.6" transform="rotate(-90 154.5 32.6)">EDGE</text>
<text x="91.1" y="39.6">53±0.2</text>
<text x="121.2" y="39.6">5</text>
<text x="268.8" y="39">=35=</text>
<text x="26.3" y="50.5">TO</text>
<text x="38.2" y="50.5">BE</text>
<text x="50.2" y="50.5">LASER</text>
<text x="75.2" y="52.8" transform="rotate(-90 75.2 52.8)">29.36</text>
<text x="26.3" y="55.8">ENGRAVE</text>
<text x="305.4" y="56.9" transform="rotate(-29 305.4 56.9)">R 17.5</text>
<text x="311.9" y="59.3" transform="rotate(-29 311.9 59.3)">TYP</text>
<text x="59.3" y="63.2">23.54</text>
<text x="93" y="63.2">33.92</text>
<text x="149.2" y="64.9" transform="rotate(-90 149.2 64.9)">18.5±0.1</text>
<text x="154.5" y="62.3" transform="rotate(-90 154.5 62.3)">BUTTING</text>
<text x="248.4" y="69.1" transform="rotate(-90 248.4 69.1)">4</text>
<text x="75.2" y="80.5" transform="rotate(-90 75.2 80.5)">8</text>
<text x="154.5" y="83.2" transform="rotate(-90 154.5 83.2)">FROM</text>
<text x="133" y="88.9" transform="rotate(-90 133 88.9)">40±0.2</text>
<text x="65.8" y="95.2" transform="rotate(-36 65.8 95.2)">DEEP</text>
<text x="248.4" y="94.8" transform="rotate(-90 248.4 94.8)">28</text>
<text x="335.1" y="92.8">+0.012</text>
<text x="127.2" y="96.5">3</text>
<text x="135.3" y="96.5">x</text>
<text x="143.1" y="96.5">45°</text>
<text x="307" y="97.3">=O6 H7</text>
<text x="340.1" y="97.3">0</text>
<text x="361.3" y="97.3">=</text>
<text x="49.7" y="106.9" transform="rotate(-36 49.7 106.9)">x</text>
<text x="56" y="102.3" transform="rotate(-36 56 102.3)">15</text>
<text x="70.2" y="113.9">SCALE/ÉCHELLE</text>
<text x="126.8" y="113.9">1:2</text>
<text x="39.3" y="114.4" transform="rotate(-36 39.3 114.4)">M5</text>
<text x="248.4" y="118.4" transform="rotate(-90 248.4 118.4)">4</text>
<text x="313.8" y="119" transform="rotate(17 313.8 119)">R 3</text>
<text x="264.1" y="123.4">DETAIL</text>
<text x="289.6" y="123.4">A</text>
<text x="245.4" y="128.7">SCALE/ÉCHELLE</text>
<text x="302" y="128.7">1:1</text>
<text x="239.6" y="134.6">0.03 A</text>
<text x="86.1" y="141.8">55.43±0.2</text>
<text x="233.8" y="141.6">B</text>
<text x="428" y="147.6">SCALE/ÉCHELLE</text>
<text x="484.6" y="147.6">1:2</text>
<text x="73.8" y="152.9">27.71±0.1</text>
<text x="181.4" y="155.2">0.02 B</text>
<text x="224.1" y="152.5">8±0.02</text>
<text x="55.2" y="159.7" transform="rotate(29 55.2 159.7)">03</text>
<text x="69.4" y="161.5" transform="rotate(29 69.4 161.5)">THRU`</text>
<text x="65.8" y="165.4" transform="rotate(29 65.8 165.4)">NOS</text>
<text x="190.9" y="167.4" transform="rotate(13 190.9 167.4)">R 5</text>
<text x="227.9" y="167.4" transform="rotate(-90 227.9 167.4)">0.8</text>
<text x="125.6" y="168.9" transform="rotate(-90 125.6 168.9)">30</text>
<text x="130.9" y="170.5" transform="rotate(-90 130.9 170.5)">TYP</text>
<text x="208.1" y="172.2" transform="rotate(-90 208.1 172.2)">0.8</text>
<text x="81" y="175.4" transform="rotate(22 81 175.4)">45°</text>
<text x="137.2" y="177.5" transform="rotate(-90 137.2 177.5)">34±0.1</text>
<text x="78.5" y="180" transform="rotate(22 78.5 180)">TYP</text>
<text x="198.8" y="200.3" transform="rotate(-90 198.8 200.3)">98</text>
<text x="232" y="199.6" transform="rotate(-90 232 199.6)">95</text>
<text x="202.3" y="212.1">3</text>
<text x="225.6" y="215.6">1</text>
<text x="241.7" y="213.3" transform="rotate(-90 241.7 213.3)">142</text>
<text x="44.1" y="227.8">35.5±0.1</text>
<text x="101.2" y="224.3">A</text>
<text x="187.1" y="222.2" transform="rotate(21 187.1 222.2)">R 13</text>
<text x="35.2" y="231.5" transform="rotate(-90 35.2 231.5)">87±0.1</text>
<text x="36.6" y="233">FOR</text>
<text x="52.7" y="233">H7</text>
<text x="137.2" y="230.8" transform="rotate(-90 137.2 230.8)">14±0.1</text>
<text x="306.8" y="228.1">NOTE</text>
<text x="306.8" y="233.3">DEBURR</text>
<text x="327" y="228.1">:-(English)</text>
<text x="335.3" y="233.3">ALL</text>
<text x="350.2" y="233.3">UNSPECIFIED</text>
<text x="394.3" y="233.3">HOLES</text>
<text x="418.5" y="233.3">AND</text>
<text x="435.2" y="233.3">SHARP</text>
<text x="459.6" y="233.3">EDGES.</text>
<text x="172.5" y="243.8" transform="rotate(-90 172.5 243.8)">12</text>
<text x="306.8" y="243.8">NOTE</text>
<text x="327.1" y="243.8">:-(French)</text>
<text x="306.8" y="249.1">ÉBAVUREZ</text>
<text x="342.8" y="249.1">TOUS</text>
<text x="363.1" y="249.1">LES</text>
<text x="378.5" y="249.1">TROUS</text>
<text x="402.8" y="249.1">NON</text>
<text x="420.1" y="249.1">SPÉCIFIÉS</text>
<text x="455.3" y="249.1">ET</text>
<text x="466.7" y="249.1">LES</text>
<text x="482" y="249.1">BORDS</text>
<text x="506.6" y="249.1">TRANCHANTS.</text>
<text x="37.1" y="252.6">A</text>
<text x="194.8" y="252.6">80</text>
<text x="52.8" y="260.1">33.5±0.1</text>
<text x="98.7" y="267.3">+0.2</text>
<text x="168.9" y="268">SCALE/ÉCHELLE</text>
<text x="225.5" y="268">1:2</text>
<text x="90.1" y="271.8">67</text>
<text x="103.7" y="271.8">0</text>
<text x="131.3" y="271.3" transform="rotate(-90 131.3 271.3)">3±0.1</text>
<text x="99.1" y="281.4">85</text>
<text x="104.3" y="293.8">0.03 A</text>
<text x="94.9" y="311.6" transform="rotate(-90 94.9 311.6)">0.8</text>
<text x="237.5" y="317.8">NOTE</text>
<text x="257.7" y="317.8">:</text>
<text x="264.2" y="317.8">(English)</text>
<text x="237.5" y="323.1">#</text>
<text x="246.1" y="323.1">MATERIAL:</text>
<text x="281.5" y="323.1">M.S.</text>
<text x="69.1" y="329.8">SCALE/ÉCHELLE</text>
<text x="125.7" y="329.8">1:2</text>
<text x="237.5" y="328.3">#</text>
<text x="246.1" y="328.3">FINISH:</text>
<text x="272.5" y="328.3">I.Z.B.P.</text>
<text x="299.4" y="328.3">(TRIVALENT)</text>
<text x="237.5" y="333.6">#</text>
<text x="246.1" y="333.6">MACHINING:</text>
<text x="237.5" y="338.8">#</text>
<text x="246.1" y="338.8">WEIGHT(Kg</text>
<text x="284" y="338.8">):</text>
<text x="293.3" y="338.8">1.17</text>
<text x="311.6" y="338.8">kg</text>
<text x="237.5" y="349.3">NOTE</text>
<text x="257.7" y="349.3">:-(French)</text>
<text x="237.5" y="354.6">#</text>
<text x="237.5" y="359.8">#</text>
<text x="246.1" y="354.6">MATÉRIEL</text>
<text x="246.1" y="359.8">FINITION</text>
<text x="275.9" y="359.8">:</text>
<text x="279.2" y="354.6">:</text>
<text x="285.6" y="354.6">M.S.</text>
<text x="286.5" y="359.8">I.Z.B.P.</text>
<text x="313.4" y="359.8">(TRIVALENT)</text>
<text x="237.5" y="365.1">#</text>
<text x="246.1" y="365.1">MACHINES</text>
<text x="281.6" y="365.1">:</text>
<text x="237.5" y="370.3">#</text>
<text x="246.1" y="370.3">POIDS</text>
<text x="268.6" y="370.3">(Kg):</text>
<text x="288.8" y="370.3">1.17</text>
<text x="307.1" y="370.3">kg</text>
</g>
<text font-size="5.6" x="470.5" y="365.5">WIPRO PARI GROUP</text>
<g font-size="5.4">
<text x="233.3" y="134.6">n</text>
<text x="51.6" y="151.7" transform="rotate(29 51.6 151.7)">O10</text>
<text x="175.3" y="155.2">i</text>
<text x="65.3" y="233">u0.02</text>
<text x="98.1" y="293.8">n</text>
</g>
<g font-size="4.9">
<text x="30" y="7">1</text>
<text x="76.7" y="7">2</text>
<text x="127" y="7">3</text>
<text x="176.5" y="7">4</text>
<text x="226.7" y="7">5</text>
<text x="275.4" y="7">6</text>
<text x="326.4" y="7">7</text>
<text x="375" y="7">8</text>
<text x="425.8" y="7">9</text>
<text x="473.9" y="7.4">10</text>
<text x="524.3" y="7">11</text>
<text x="570.2" y="7">12</text>
<text x="13.6" y="35.2">H</text>
<text x="587.6" y="35.2">H</text>
<text x="13.2" y="87.5">G</text>
<text x="587.2" y="87.5">G</text>
<text x="13.3" y="137.1">F</text>
<text x="587.3" y="137.1">F</text>
<text x="13.3" y="187.6">E</text>
<text x="587.3" y="187.6">E</text>
<text x="13.3" y="237">D</text>
<text x="587.3" y="237">D</text>
<text x="13.4" y="287.1">C</text>
<text x="587.4" y="287.1">C</text>
<text x="13.4" y="336.3">B</text>
<text x="587.4" y="336.3">B</text>
<text x="13.4" y="389.3">A</text>
<text x="587.4" y="389.3">A</text>
<text x="30" y="417">1</text>
<text x="76.7" y="417">2</text>
<text x="127" y="417">3</text>
<text x="176.5" y="417">4</text>
<text x="226.7" y="417">5</text>
<text x="275.4" y="417">6</text>
<text x="326.4" y="417">7</text>
<text x="375" y="417">8</text>
<text x="425.8" y="417">9</text>
<text x="473.9" y="417.4">10</text>
<text x="524.3" y="417">11</text>
<text x="570.2" y="417">12</text>
</g>
<g font-size="4.2">
<text x="423.7" y="14.3">NOTE : STANDARD FASTENER TORQUE AS PER STD-DES-01-00</text>
<text x="553.8" y="14">FR-DES-006-00</text>
<text x="21.1" y="404.4">NOTE FOR WIPRO PARI DESIGN -REF. ONLY</text>
<text x="30.1" y="408.9">WEAR DETAILS : Error: No reference</text>
</g>
<g font-size="3.9">
<text x="357.8" y="383.4">RESERVED</text>
<text x="382.3" y="383.4">SPACE</text>
<text x="357.8" y="388.9">FOR</text>
<text x="357.8" y="394.5">CONTROLLED</text>
<text x="387.8" y="394.5">COPY</text>
<text x="357.8" y="400.1">STAMP</text>
</g>
<g font-size="3.8">
<text x="400.1" y="357.1">REVISION</text>
<text x="455.9" y="357.1">DESCRIPTION</text>
<text x="526.4" y="357.1">DATE</text>
<text x="540.1" y="357.1">DRN.BY</text>
</g>
<text font-size="3.6" x="488.6" y="376.2">DOLLY MTG</text>
<text font-size="3.5" x="402.4" y="373.3">www.wipropari.com</text>
<g font-size="3.1">
<text x="565.2" y="353.5">LIMITS</text>
<text x="562" y="371.7">DRAWING TYPE</text>
<text x="437" y="372.3">DESCRIPTION</text>
<text x="436.5" y="380.9">SURFACE AREA</text>
<text x="453.3" y="380.9">SURFACE TREATMENT</text>
<text x="489.7" y="380.9">MACHINING</text>
<text x="509.5" y="380.9">DESIGN UNIT</text>
<text x="530.6" y="380.9">DESIGN UNIT CD.</text>
<text x="558" y="380.7">TEAM NO.</text>
<text x="570.3" y="380.7">SHEET SIZE</text>
<text x="575.6" y="386.1">A2</text>
<text x="436.4" y="391.1">REFERENCE DWG.</text>
<text x="437.9" y="395.5">DRN.BY</text>
<text x="451.5" y="395.5">CHKD.BY</text>
<text x="466.6" y="395.5">APPD.BY</text>
<text x="486.7" y="395.4">MATERIAL</text>
<text x="488.9" y="391">PART CLASS.</text>
<text x="515.6" y="391">HEAT TREATMENT</text>
<text x="519.6" y="395.9">DRG./PART CODE</text>
<text x="558.9" y="395.6">REV.</text>
<text x="571.4" y="395.6">SCALE</text>
<text x="484.3" y="404.3">NET WEIGHT-Kg</text>
<text x="571.4" y="404.7">SHEET</text>
</g>
<text font-size="3" x="579.5" y="230.1">°</text>
<g font-size="2.8">
<text x="299.2" y="331.6">3.2 ( 0.8 )</text>
<text x="560.5" y="357.7">Gen Tol.: IS 2102</text>
<text x="306.7" y="363.6">3.2 ( 0.8 )</text>
<text x="399.1" y="376.7">1.ALL DIMENSIONS ARE</text>
<text x="399" y="382.7">2.DO NOT SCALE</text>
<text x="399" y="388.7">3.IF IN DOUBT ,</text>
<text x="399" y="395.5">LOCATION :</text>
<text x="420.5" y="396">PUNE</text>
<text x="437" y="401.3">03006128</text>
<text x="451.3" y="401.2">03004785</text>
<text x="466.3" y="401.3">03002882</text>
<text x="404.2" y="402">ALL RIGHTS OF REPRODUCTION &amp;</text>
<text x="404.7" y="405.4">DISTRIBUTION ARE RESERVED</text>
</g>
<g font-size="2.7">
<text x="564.6" y="376.2">MACHINING</text>
<text x="399.9" y="379.7">IN mm</text>
<text x="399.8" y="385.7">DRAWING.</text>
<text x="436.9" y="385.5">60.89 in^2</text>
<text x="468.4" y="384.9">#</text>
<text x="497.3" y="384.9">#</text>
<text x="513.6" y="385.3">WPES</text>
<text x="537.3" y="385.2">0300</text>
<text x="399.8" y="391.8">ASK TEAM MEMBER</text>
<text x="508.7" y="391.2">B</text>
<text x="493.4" y="399.6">#</text>
<text x="572.9" y="399.8">2 :1</text>
<text x="400.1" y="402.5">C</text>
<text x="436.7" y="408.7">08/05/2024</text>
<text x="450.9" y="408.8">08/05/2024</text>
<text x="466" y="409">08/05/2024</text>
<text x="489.6" y="408.5">1.17 kg</text>
<text x="571.5" y="408.7">1 OF 1</text>
</g>
<g font-size="2.5">
<text x="559.2" y="229.9">0.5 R</text>
<text x="572.3" y="230.1">0.5 X 45</text>
<text x="559.4" y="323.5">3 UP TO 6</text>
<text x="558.9" y="327.8">6 UP TO 30</text>
<text x="557.8" y="332">30 UP TO 120</text>
<text x="415.2" y="346.4">.</text>
<text x="530.3" y="346.6">.</text>
<text x="545.9" y="346.4">.</text>
<text x="415.2" y="351.5">.</text>
<text x="530.1" y="351.3">.</text>
<text x="545.9" y="351.4">.</text>
</g>
<g font-size="2.4">
<text x="554.9" y="218.3">DEBURR AND REMOVE SHARP</text>
<text x="555.2" y="221.1">EDGES UNLESS SHARP EDGE</text>
<text x="556.1" y="227.2">UNSP.RADII</text>
<text x="556.8" y="223.8">REQUIREMENT SPECIFIED</text>
<text x="571.4" y="227">UNSP.CHF.</text>
<text x="559.8" y="238">UP TO 10</text>
<text x="576.1" y="238.1">±1.5°</text>
<text x="558.5" y="242.3">10 UP TO 50</text>
<text x="575.5" y="242.3">±0°50'</text>
<text x="557.4" y="250.8">120 UP TO 400</text>
<text x="557.9" y="246.5">50 UP TO 120</text>
<text x="575.5" y="250.8">±0°15'</text>
<text x="575.5" y="246.6">±0°25'</text>
<text x="558.7" y="259.4">0.5 UP TO 3</text>
<text x="559.5" y="263.7">3 UP TO 6</text>
<text x="576.6" y="259.4">±0.1</text>
<text x="576.6" y="263.7">±0.2</text>
<text x="559" y="268">6 UP TO 30</text>
<text x="576.6" y="268">±0.5</text>
<text x="557.9" y="272.2">30 UP TO 120</text>
<text x="576.6" y="272.2">±0.8</text>
<text x="556.9" y="280.7">315 UP TO 1000</text>
<text x="557.3" y="276.5">120 UP TO 315</text>
<text x="576.6" y="276.5">±1.2</text>
<text x="577.7" y="280.7">±2</text>
<text x="556.4" y="284.9">1000 UP TO 2000</text>
<text x="577.6" y="285">±3</text>
<text x="558.9" y="289.2">OVER 2000</text>
<text x="577.7" y="289.3">±4</text>
<text x="560" y="297.9">UP TO 10</text>
<text x="577.1" y="297.9">±1°</text>
<text x="558.5" y="302.1">10 UP TO 50</text>
<text x="575.5" y="302.2">±0°30'</text>
<text x="557.5" y="310.6">120 UP TO 400</text>
<text x="558.2" y="306.4">50 UP TO 120</text>
<text x="575.5" y="310.6">±0°10'</text>
<text x="575.5" y="306.4">±0°20'</text>
<text x="558.8" y="319.2">0.5 UP TO 3</text>
<text x="576.6" y="323.5">±0.1</text>
<text x="576.6" y="319.3">±0.1</text>
<text x="576.7" y="327.8">±0.2</text>
<text x="576.6" y="332">±0.3</text>
<text x="556.8" y="340.6">315 UP TO 1000</text>
<text x="557.3" y="336.3">120 UP TO 315</text>
<text x="576.6" y="336.3">±0.5</text>
<text x="576.6" y="340.6">±0.8</text>
<text x="556.2" y="344.8">1000 UP TO 2000</text>
<text x="576.6" y="344.8">±1.2</text>
<text x="558.9" y="349">OVER 2000</text>
<text x="577.7" y="349">±2</text>
<text x="7.7" y="382.7" transform="rotate(-90 7.7 382.7)">Uploading\2022-23\P23Y5\P23Y5B071079.dft</text>
<text x="7.7" y="409.9" transform="rotate(-90 7.7 409.9)">\\srv01102\ExDM</text>
</g>
<g font-size="2.1">
<text x="558.6" y="232.4">UNSPECIFIED TOL.(FAB)</text>
<text x="559.5" y="234.8">FOR ANGULAR IN mm.</text>
<text x="558.6" y="254">UNSPECIFIED TOL.(FAB)</text>
<text x="560.7" y="256.3">FOR LINEAR IN mm.</text>
<text x="558.7" y="292.4">UNSPECIFIED TOL.(M/C)</text>
<text x="559.6" y="294.7">FOR ANGULAR IN mm.</text>
<text x="558.7" y="313.8">UNSPECIFIED TOL.(M/C)</text>
<text x="560.6" y="316.2">FOR LINEAR IN mm.</text>
</g>
</svg>
